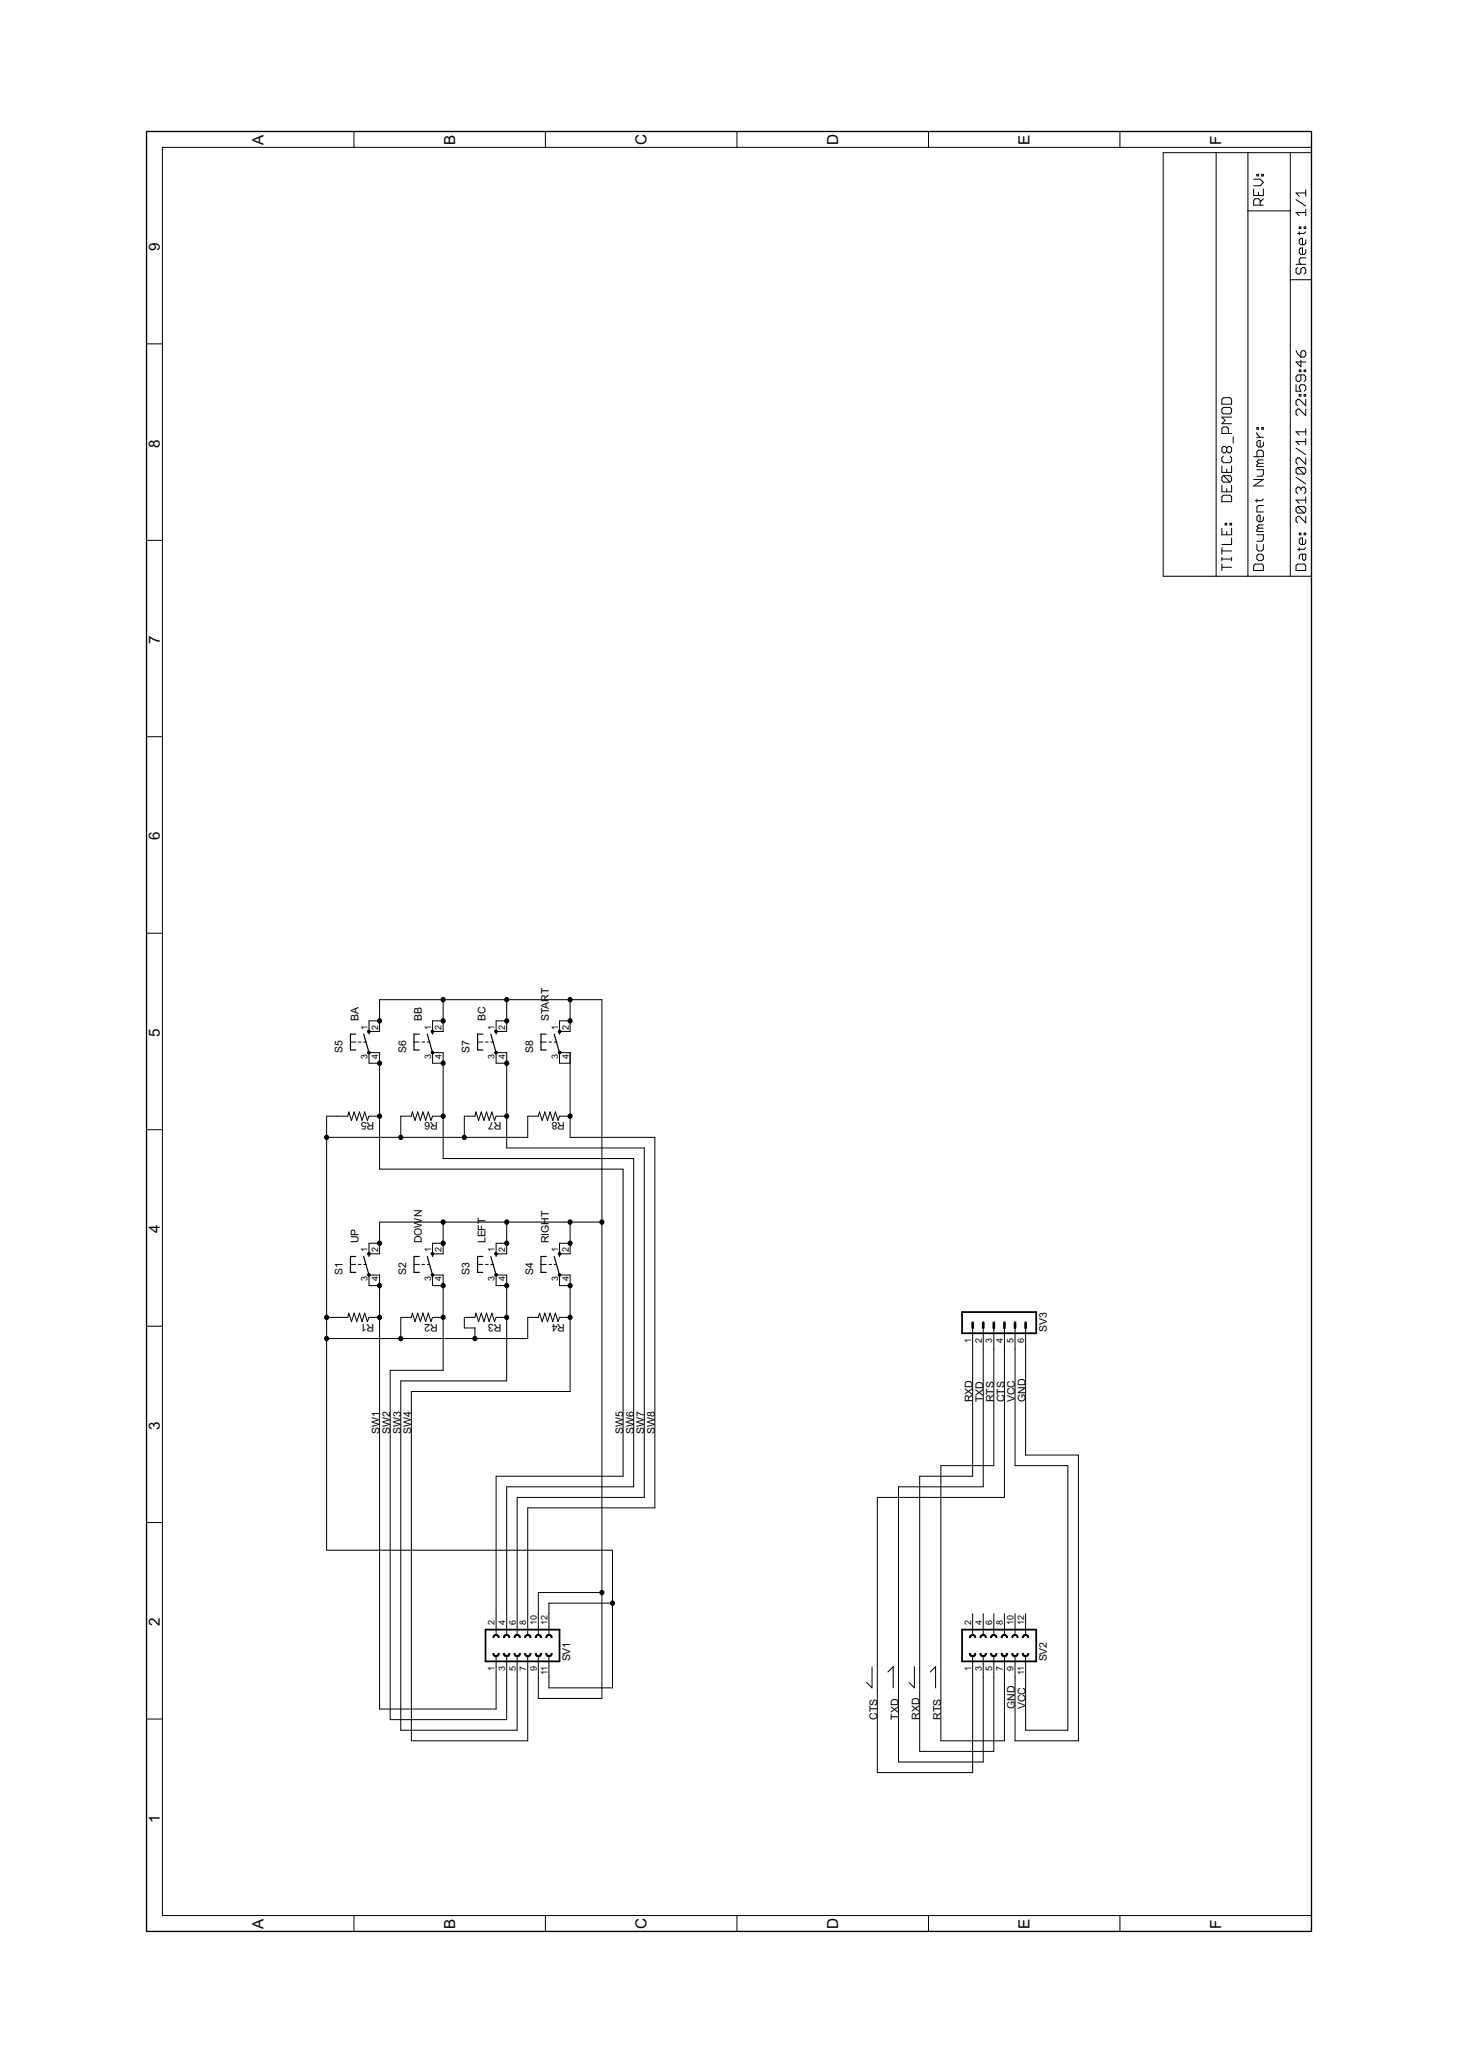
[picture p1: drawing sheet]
<svg xmlns="http://www.w3.org/2000/svg" width="210mm" height="297mm" viewBox="0 0 210 297" stroke-linecap="round" stroke-linejoin="round" font-family="sans-serif">
<g fill="#000" stroke="#000" stroke-width=".14">
<path d="M50.9 18.9v2.3zM78.5 18.9v2.3zM106 18.9v2.3zM133.6 18.9v2.3zM161.1 18.9v2.3zM23.4 21.2v254.5zM167.3 22v60.9zM167.3 22h7.7zM175 22h4.5zM179.5 22v8.4zM179.5 22h6.1zM179.5 30.4h6.1z"/>
<path d="M179.5 30.4v52.5zM180.4 28.8v.7zM180.6 28.6l-.2 .2zM180.4 27.2v.9zM180.4 28.1h1.4zM180.4 26.7h.9zM180.6 28.6h.5zM180.8 25.1v.2zM180.8 25.1h.3zM181.1 28.6l.2 .2zM181.1 27.7v.4zM181.1 25.1v.2z"/>
<path d="M180.8 25.3h.3zM181.3 28.8v.7zM181.3 29.1l.5-.5zM181.8 26.2l-.5 .5zM180.4 25.8h.9zM181.5 25.1v.2zM181.5 25.1h.3zM180.4 29.5h1.4zM181.8 27.2v.9zM181.3 25.8l.5 .4zM181.8 25.1v.2zM181.5 25.3h.3z"/>
<path d="M185.6 22v8.4zM185.6 22h3.1zM186.5 38.7v.5zM186.5 39.2l.2 .2zM186.5 38h1.4zM186.5 30.6h1.4zM186.5 27.8h1.4zM186.7 38.5l-.2 .2zM186.7 39.4h.2zM186.7 33.6h.9zM186.9 39.4l.3-.2zM186.9 37.3v.5z"/>
<path d="M186.9 37.3l.3-.2zM186.9 35.9v.5zM186.9 35.9l.3-.2zM186.9 34.5v.5zM186.9 34.5l.3-.2zM186.9 33.4v.4zM186.9 32.7v.2zM186.9 32.7h.3zM186.5 30.6l.4 .5zM186.5 27.8l.4 .5zM187.2 38.7v.5zM187.4 38.5l-.2 .2z"/>
<path d="M186.9 37.8l.3 .2zM187.2 37.1h.7zM186.9 36.4l.3 .2zM187.2 35.7h.2zM186.9 35l.3 .2zM187.2 34.3h.2zM187.2 32.7v.2zM186.9 32.9h.3zM187.4 38.5h.2zM187.4 35.7v.9zM187.4 34.3v.9zM187.6 38.5l.3 .2z"/>
<path d="M187.2 36.6h.4zM187.2 35.2h.4zM187.9 33.4l-.3 .2zM187.6 32.7v.2zM187.6 32.7h.3zM187.9 38.7v.5zM187.9 39.2l-.3 .2zM187.9 35.9v.5zM187.9 36.4l-.3 .2zM187.9 34.5v.5zM187.9 35l-.3 .2zM187.9 32.7v.2z"/>
<path d="M187.6 32.9h.3zM187.9 30.1v1zM186.5 28.7l1.4 1zM187.9 27.3v1zM23.4 21.2h165.3zM21.1 49.5h2.3zM175.8 58.9v.4zM175.8 59.3l.2 .3zM175.8 58.2h1.4zM175.8 57.5v.7zM176 59.6h1zM176 58.6l-.2 .3z"/>
<path d="M175.8 57.5l.2-.3zM177 59.6l.2-.3zM176 58.6h1zM176 57.2h1zM177.2 58.9v.4zM177 58.6l.2 .3zM177.2 57.5v.7zM177 57.2l.2 .3zM185.6 40.3h3.1zM185.6 30.4v9.9zM186.5 59.1v.5zM186.5 59.6l.2 .2z"/>
<path d="M186.5 57.7v.5zM186.5 58.2l.2 .2zM186.5 55.4v.9zM186.5 56.3h.7zM186.5 54.2v.5zM186.5 54.7l.2 .2zM186.5 52.1l.7 .7zM186.5 50.5l.2 .4zM186.7 58.9l-.2 .2zM186.7 57.5l-.2 .2zM186.7 54l-.2 .2zM186.7 54.9h.2z"/>
<path d="M186.7 50.9l.5 .5zM186.7 58.9h.2zM186.7 57.5h.2zM186.9 56.8v.2zM186.9 56.8h.3zM186.9 55.6v.2zM186.9 55.6l.3-.2zM186.9 54.9l.3-.2zM186.9 53.3v.2zM186.9 53.3h.3zM187.2 56.8v.2zM186.9 57h.3z"/>
<path d="M186.9 55.8l.3 .5zM187.2 55.4h.4zM187.2 54v.7zM187.2 53.3v.2zM186.9 53.5h.3zM187.2 51.9v.9zM187.2 51.4h.4zM187.2 50.7v.7zM187.4 50.5l-.2 .2zM187.6 56.8v.2zM187.6 56.8h.3zM187.6 55.4l.3 .2z"/>
<path d="M187.9 54.7l-.3 .2zM186.7 54h.9zM187.6 53.3v.2zM187.6 53.3h.3zM187.9 51.2l-.3 .2zM187.4 50.5h.2zM187.9 58.9v.9zM186.9 58.9l1 .9zM187.9 57.5v.9zM186.9 57.5l1 .9zM187.9 56.8v.2zM187.6 57h.3z"/>
<path d="M187.9 55.6v.5zM187.9 56.1l-.3 .2zM187.9 54.2v.5zM187.6 54l.3 .2zM187.9 53.3v.2zM187.6 53.5h.3zM186.5 52.1h1.4zM187.9 50.7v.5zM187.6 50.5l.3 .2zM188.7 22v18.3zM21.1 77.8h2.3zM175.8 78.8v1z"/>
<path d="M175.8 78.4h1.4zM175.8 76v1zM175.8 77h1.4zM175.8 72.2h1.4zM175.8 71.5v.7zM175.8 69.8v1zM175.8 70.8h1.4zM175.8 68.7v.5zM175.8 68.7l.2-.2zM175.8 67.1v.9zM175.8 68h1.4zM175.8 65.9v.5z"/>
<path d="M175.8 66.4l.2 .2zM175.8 64.5v.4zM175.8 64.5l.2-.3zM175.8 61.7v.7zM175.8 61.7l.2-.3zM176.3 60.5l-.5 .5zM175.8 60h1.4zM176 71.3l-.2 .2zM175.8 69.2l.2 .2zM176 68.5h1zM176 65.6l-.2 .3zM176 66.6h1z"/>
<path d="M175.8 64.9l.2 .3zM176 64.2h.3zM176 61.4h.5zM176.3 75.3v.2zM176.3 75.3h.2zM176.3 64.2l.2 .3zM176 65.2h.3zM175.8 60l.5 .5zM176.5 76.5v.5zM176.5 75.3v.2zM176.3 75.5h.2zM176.5 70.3v.5z"/>
<path d="M176.5 67.5v.5zM176.5 64.5l.2-.3zM176.5 64.9l-.2 .3zM176.5 64.5v.4zM176.5 61.4l.2 .3zM176.7 64.2h.3zM176.5 64.9l.2 .3zM176.7 61.7v.7zM177 75.3v.2zM177 75.3h.2zM176 71.3h1zM176 69.4h1z"/>
<path d="M177 68.5l.2 .2zM176 68.5l1 .9zM177 66.6l.2-.2zM177 64.2l.2 .3zM176.7 65.2h.3zM175.8 79.3h1.4zM177.2 77.4v1zM177.2 76v1zM177.2 75.3v.2zM177 75.5h.2zM177.2 71.5v.7zM177 71.3l.2 .2z"/>
<path d="M177.2 69.8v1zM177.2 68.7v.5zM177 69.4l.2-.2zM177.2 67.1v.9zM177.2 65.9v.5zM177 65.6l.2 .3zM177.2 64.5v.4zM177 65.2l.2-.3zM175.8 62.4h1.4zM175.8 61h1.4zM177.4 62.8v1zM180.4 69.9l1.4-.9z"/>
<path d="M180.4 65.7h1.4zM180.6 72.1h.9zM180.8 80v.5zM180.8 78.4v.7zM180.8 79.1l.3 .2zM180.8 77.9h.7zM180.8 76.3v.2zM181.1 76l-.3 .3zM180.8 75.8l.3-.3zM180.8 74.4v.4zM181.1 74.1l-.3 .3zM180.8 73v.7z"/>
<path d="M180.8 73l.3-.3zM180.8 71.8v.5zM180.8 68.5h.7zM180.8 66.9v.2zM180.8 66.9l.3-.2zM181.1 66.2l-.3 .2zM180.8 65v.7zM180.8 63.6v.5zM181.1 63.4l-.3 .2zM180.8 62.2v.3zM180.8 61.5v.3zM180.8 61.5h.3z"/>
<path d="M181.1 79.8l-.3 .2zM181.1 79.3h.4zM181.1 76h.7zM180.8 75.8l.3 .2zM181.1 75.5h.7zM180.8 74.8l.3 .3zM181.1 74.1h.2zM181.1 72.7h.7zM181.1 66.7h.7zM180.8 66.4l.3 .3zM181.1 66.2h.7zM181.1 64.8l-.3 .2z"/>
<path d="M180.8 64.1l.3 .2zM181.1 63.4h.2zM181.1 61.5v.3zM180.8 61.8h.3zM181.3 74.1v1zM181.3 63.4v.9zM180.8 62.5l.5 .4zM181.1 79.8h.4zM181.5 79.3l.3-.2zM181.5 77.9l.3-.2zM181.1 75.1h.4zM181.5 72.1l.3-.3z"/>
<path d="M181.5 68.5l.3-.2zM181.1 64.8h.4zM181.1 64.3h.4zM181.5 61.5v.3zM181.5 61.5h.3zM181.5 79.8l.3 .2zM181.8 78.4v.7zM181.8 77v.7zM180.8 77h1zM180.8 76.5h1zM181.8 74.4v.4zM181.8 74.8l-.3 .3z"/>
<path d="M180.8 73.7h1zM180.4 69.9h1.4zM180.4 69h1.4zM181.8 67.6v.7zM180.8 67.6h1zM180.8 67.1h1zM181.8 65v.7zM181.5 64.8l.3 .2zM181.8 63.6v.5zM181.8 64.1l-.3 .2zM180.8 62.9h1zM181.8 61.5v.3z"/>
<path d="M181.5 61.8h.3zM186.5 74.5v.5zM186.5 75l.2 .2zM186.5 73.1v.5zM186.5 73.1l.2-.2zM186.5 72h1.4zM186.5 70.3v.5zM186.5 70.3l.2-.2zM186.5 67.5v.5zM186.5 67.5l.2-.2zM186.5 66.1v.5zM186.5 66.6l.2 .2z"/>
<path d="M186.5 63.5h1.4zM186.5 62.1h1.4zM186.7 79.1h.9zM186.7 74.3l-.2 .2zM186.5 73.6l.2 .2zM186.7 72.9h.9zM186.5 70.8l.2 .2zM186.7 70.1h.2zM186.5 68l.2 .2zM186.7 67.3h.9zM186.5 66.1l.2-.2zM186.9 80l.3-.2z"/>
<path d="M186.9 78.8v.5zM186.9 77.7v.4zM186.9 77.7l.3-.3zM186.9 76.7v.3zM186.9 76.7h.3zM186.7 74.3h.2zM186.5 72l.4 .4zM186.9 70.1l.3 .2zM186.7 65.9h.2zM186.5 63.5l.4 .5zM186.5 62.1l.4 .5zM187.2 79.8h.7z"/>
<path d="M186.9 78.1l.3 .3zM187.2 77.4h.2zM187.2 76.7v.3zM186.9 77h.3zM187.2 70.3v.3zM187.2 70.3l.2-.2zM187.4 77.4v1zM187.4 70.1h.2zM187.6 79.1l.3-.3zM187.2 78.4h.4zM187.6 76.7v.3zM187.6 76.7h.3z"/>
<path d="M186.7 73.8h.9zM187.6 72.9l.3 .2zM186.7 72.9l.9 .9zM187.6 70.1l.3 .2zM186.7 68.2h.9zM187.6 67.3l.3 .2zM186.7 67.3l.9 .9zM187.9 79.8v.7zM187.9 77.7v.4zM187.9 78.1l-.3 .3zM187.9 76.7v.3zM187.6 77h.3z"/>
<path d="M187.9 74.3v.9zM186.9 74.3l1 .9zM187.9 73.1v.5zM187.9 73.6l-.3 .2zM187.9 71.5v.9zM187.9 70.3v.5zM187.9 70.8l-.3 .2zM186.5 68.7l1.4 .9zM187.9 67.5v.5zM187.9 68l-.3 .2zM187.9 65.9v.9zM186.9 65.9l1 .9z"/>
<path d="M186.5 64.5l1.4 .9zM187.9 63.1v.9zM187.9 61.7v.9zM175 22v60.9zM167.3 82.9h7.7zM175.8 81.2v.9zM175.8 80.2v.5zM175.8 81.6h1.4zM177.2 80.2v.5zM175.8 80.5h1.4zM175 82.9h4.5zM180.4 82.1h1.4z"/>
<path d="M180.4 81.4v.7zM180.6 81.2l-.2 .2zM180.8 80.5l.3 .2zM181.1 80.7h.4zM180.6 81.2h.9zM181.5 80.7l.3-.2zM181.8 81.4v.7zM181.5 81.2l.3 .2zM181.8 80v.5zM185.6 40.3v42.6zM179.5 82.9h6.1zM186.5 82.1h1.4z"/>
<path d="M186.5 81.4v.7zM186.7 81.2l-.2 .2zM186.9 80v.5zM187.4 79.8v.7zM186.7 81.2h.9zM187.4 80.5l.2 .2zM187.9 81.4v.7zM187.6 81.2l.3 .2zM187.9 80.5l-.3 .2zM188.7 40.3v42.6zM185.6 82.9h3.1zM21.1 106h2.3z"/>
<path d="M21.1 134.3h2.3zM50.4 150h.8zM51.6 150h.3zM52.3 150h.4zM53.1 151.5v1.5zM53.1 146.9v1.5zM53.1 153h1.5zM53.1 146.9h1.5zM54.6 146.9v1.5zM54.6 151.5v1.5zM53.1 148.4h1.5zM53.1 151.5h1.5z"/>
<path d="M54.6 153v7.6zM54.6 143.9v3zM59.6 150h.7zM60.7 150h.4zM61.5 150h.3zM62.2 151.5v1.5zM62.2 146.9v1.5zM62.2 153h1.6zM62.2 146.9h1.6zM63.8 146.9v1.5zM63.8 151.5v1.5zM62.2 148.4h1.6z"/>
<path d="M62.2 151.5h1.6zM63.8 153v7.6zM54.6 143.9h9.2zM63.8 143.9v3zM68.7 150h.8zM69.8 150h.4zM70.6 150h.4zM71.4 151.5v1.5zM71.4 146.9v1.5zM71.4 153h1.5zM71.4 146.9h1.5zM72.9 146.9v1.5z"/>
<path d="M72.9 151.5v1.5zM71.4 148.4h1.5zM71.4 151.5h1.5zM72.9 153v7.6zM63.8 143.9h9.1zM72.9 143.9v3zM77.8 150h.8zM79 150h.4zM79.7 150h.4zM80.5 151.5v1.5zM80.5 146.9v1.5zM80.5 153h1.5z"/>
<path d="M80.5 146.9h1.5zM82 146.9v1.5zM82 151.5v1.5zM80.5 148.4h1.5zM80.5 151.5h1.5zM82 151.5v9.1zM72.9 143.9h9.1zM82 143.9v3zM82 143.9h4.6zM21.1 162.6h2.3zM47 160.6v3.1zM47 160.6h1.5z"/>
<path d="M47 163.7h10.7zM48.5 160.6h1.5zM50.2 160l-.2 .6zM50.2 160l.4 1.2zM50.9 160l-.3 1.2zM50.9 160l.4 1.2zM51.7 160l-.4 1.2zM51.7 160l.4 1.2zM52.5 160l-.4 1.2zM52.5 160l.4 1.2zM53.1 178.9v1.5zM53.1 160.6l-.2 .6z"/>
<path d="M53.1 178.9h1.5zM54.6 178.9v1.5zM53.1 160.6h1.5zM54.6 160.6v7.7zM54.6 168.3h35zM54.6 175.9v3zM54.6 175.9h9.2zM57.7 160.6h1.5zM57.7 160.6v3.1zM57.7 163.7h9.1zM59.3 160l-.1 .6zM59.3 160l.4 1.2z"/>
<path d="M60.1 160l-.4 1.2zM60.1 160l.4 1.2zM60.9 160l-.4 1.2zM60.9 160l.3 1.2zM61.6 160l-.4 1.2zM61.6 160l.4 1.2zM62.2 178.9v1.5zM62.2 160.6l-.2 .6zM62.2 178.9h1.6zM63.8 178.9v1.5zM62.2 160.6h1.6zM63.8 160.6v6.1z"/>
<path d="M63.8 166.7h27.4zM63.8 175.9h9.1zM63.8 175.9v3zM66.8 160.6h1.5zM66.8 160.6v3.1zM66.8 163.7h9.1zM68.5 160l-.2 .6zM68.5 160l.4 1.2zM69.2 160l-.3 1.2zM69.2 160l.4 1.2zM70 160l-.4 1.2zM70 160l.4 1.2z"/>
<path d="M70.8 160l-.4 1.2zM70.8 160l.3 1.2zM71.4 178.9v1.5zM71.4 160.6l-.3 .6zM71.4 178.9h1.5zM72.9 178.9v1.5zM71.4 160.6h1.5zM72.9 160.6v4.6zM72.9 165.2h19.8zM72.9 175.9h9.1zM72.9 175.9v3zM75.9 160.6h1.5z"/>
<path d="M75.9 160.6v3.1zM77.6 160l-.2 .6zM77.6 160l.4 1.2zM78.4 160l-.4 1.2zM78.4 160l.4 1.2zM79.1 160l-.3 1.2zM79.1 160l.4 1.2zM79.9 160l-.4 1.2zM79.9 160l.4 1.2zM80.5 178.9v1.5zM80.5 160.6l-.2 .6zM80.5 178.9h1.5z"/>
<path d="M82 178.9v1.5zM80.5 160.6h1.5zM82 160.6v3.1zM82 163.7h12.2zM82 175.9h4.6zM82 175.9v3zM86.6 143.9v32zM89.6 168.3v44.1zM91.2 166.7v47.3zM92.7 165.2v50.3zM94.2 163.7v53.3zM21.1 190.9h2.3z"/>
<path d="M47 189.6v3zM47 189.6h1.5zM47 163.7v25.9zM47 192.6h10.7zM48.5 189.6h1.5zM50.2 189l-.2 .6zM50.4 182h.8zM50.2 189l.4 1.2zM50.9 189l-.3 1.2zM50.9 189l.4 1.2zM51.6 182h.3zM51.7 189l-.4 1.2z"/>
<path d="M51.7 189l.4 1.2zM52.3 182h.4zM52.5 189l-.4 1.2zM52.5 189l.4 1.2zM53.1 183.5v1.5zM53.1 189.6l-.2 .6zM54.6 183.5v1.5zM53.1 180.4h1.5zM53.1 183.5h1.5zM53.1 189.6h1.5zM53.1 185h1.5zM54.6 185v4.6z"/>
<path d="M54.6 189.6v56.4zM56.1 197.2v50.3zM57.7 189.6h1.5zM57.7 198.7v50.3zM57.7 189.6v3zM57.7 192.6h10.6zM59.3 189l-.1 .6zM59.6 182h.7zM59.3 189l.4 1.2zM60.1 189l-.4 1.2zM60.1 189l.4 1.2zM60.7 182h.4z"/>
<path d="M60.9 189l-.4 1.2zM60.9 189l.3 1.2zM61.5 182h.3zM61.6 189l-.4 1.2zM61.6 189l.4 1.2zM62.2 183.5v1.5zM62.2 189.6l-.2 .6zM62.2 185h1.6zM63.8 183.5v1.5zM62.2 180.4h1.6zM62.2 183.5h1.6zM62.2 189.6h1.6z"/>
<path d="M63.8 185v4.6zM63.8 189.6v7.6zM56.1 197.2h7.7zM66.8 189.6h1.5zM66.8 189.6v1.5zM68.3 191.1v1.5zM66.8 191.1h1.5zM68.3 192.6h7.6zM68.5 189l-.2 .6zM68.7 182h.8zM68.5 189l.4 1.2zM69.2 189l-.3 1.2z"/>
<path d="M69.2 189l.4 1.2zM69.8 182h.4zM70 189l-.4 1.2zM70 189l.4 1.2zM70.6 182h.4zM70.8 189l-.4 1.2zM70.8 189l.3 1.2zM71.4 183.5v1.5zM71.4 189.6l-.3 .6zM71.4 185h1.5zM72.9 183.5v1.5zM71.4 180.4h1.5z"/>
<path d="M71.4 183.5h1.5zM71.4 189.6h1.5zM72.9 185v4.6zM72.9 189.6v9.1zM57.7 198.7h15.2zM75.9 189.6h1.5zM75.9 189.6v3zM77.6 189l-.2 .6zM77.8 182h.8zM77.6 189l.4 1.2zM78.4 189l-.4 1.2zM78.4 189l.4 1.2z"/>
<path d="M79 182h.4zM79.1 189l-.3 1.2zM79.1 189l.4 1.2zM79.7 182h.4zM79.9 189l-.4 1.2zM79.9 189l.4 1.2zM80.5 183.5v1.5zM80.5 189.6l-.2 .6zM80.5 185h1.5zM82 183.5v1.5zM80.5 180.4h1.5zM80.5 183.5h1.5z"/>
<path d="M80.5 189.6h1.5zM82 185v4.6zM82 189.6v10.7zM139.9 191.1v3.1zM141.5 191.1v3.1zM143 191.1v3.1zM144.5 191.1v3.1zM146 191.1v3.1zM147.6 191.1v3.1zM21.1 219.1h2.3zM59.2 200.3v50.2zM71.4 212.4v19.8z"/>
<path d="M72.9 214v18.2zM74.4 215.5v16.7zM75.9 217v15.2zM59.2 200.3h22.8zM71.4 212.4h18.2zM72.9 214h18.3zM74.4 215.5h18.3zM75.9 217h18.3zM126.2 215.5h18.3zM129.3 214h12.2zM132.3 212.4h7.6zM135.4 210.9h7.6z"/>
<path d="M139.9 194.2v18.2zM141.5 194.2v19.8zM143 194.2v16.7zM144.5 194.2v21.3zM146 194.2v16.7zM147.6 194.2v15.2zM146 210.9h7.6zM147.6 209.4h7.6zM47 192.6v30.5zM71.4 232.2v3.1zM72.9 232.2v3.1zM74.4 232.2v3.1z"/>
<path d="M75.9 232.2v3.1zM77.4 232.2v3.1zM77.4 229.2v3zM79 232.2v3.1zM79 230.7v1.5zM77.4 229.2h9.2zM86.6 175.9v53.3zM79 230.7h9.1zM88.1 223.1v7.6zM47 223.1h41.1zM125.5 239.9v3zM128.5 239.9l-.8 .7z"/>
<path d="M131.6 239.9v3zM134.6 239.9l-.8 .7zM139.9 232.2v3.1zM141.5 232.2v3.1zM143 232.2v3.1zM144.5 232.2v3.1zM146 232.2v3.1zM147.6 232.2v3.1zM21.1 247.4h2.3zM56.1 247.5h16.8zM57.7 249h16.7zM59.2 250.5h16.7z"/>
<path d="M71.4 238.3v3.1zM71.4 241.4v4.6zM54.6 246h16.8zM72.9 238.3v3.1zM72.9 241.4v6.1zM74.4 238.3v3.1zM74.4 241.4v7.6zM75.9 238.3v3.1zM75.9 241.4v9.1zM77.4 238.3v3.1zM77.4 241.4v3zM77.4 244.4h9.2z"/>
<path d="M79 238.3v3.1zM79 241.4v1.5zM79 242.9h9.1zM86.6 229.2v15.2zM88.1 230.7v12.2zM124.7 242.1l.8 .8zM126.2 215.5v39.6zM128.5 239.9v3zM129.3 214v39.6zM130.8 242.1l.8 .8zM132.3 212.4v39.7zM134.6 239.9v3z"/>
<path d="M135.4 210.9v39.6zM139.9 238.3v3.1zM126.2 255.1h13.7zM139.9 241.4v13.7zM141.5 238.3v3.1zM129.3 253.6h12.2zM141.5 241.4v12.2zM143 238.3v3.1zM132.3 252.1h10.7zM143 241.4v10.7zM144.5 238.3v3.1zM135.4 250.5h9.1z"/>
<path d="M144.5 241.4v9.1zM146 238.3v3.1zM146 241.4v9.1zM146 250.5h9.2zM147.6 238.3v3.1zM147.6 241.4v7.6zM147.6 249h6zM153.6 210.9v38.1zM155.2 209.4v41.1zM23.4 275.7h165.3zM50.9 275.7v2.3zM78.5 275.7v2.3z"/>
<path d="M106 275.7v2.3zM133.6 275.7v2.3zM161.1 275.7v2.3z"/>
<path d="M52.9 151.3h.3v.3h-.3z" fill-rule="evenodd"/>
<path d="M52.9 148.3h.3v.3h-.3z" fill-rule="evenodd"/>
<path d="M62.1 151.3h.3v.3h-.3z" fill-rule="evenodd"/>
<path d="M62.1 148.3h.3v.3h-.3z" fill-rule="evenodd"/>
<path d="M71.2 151.3h.3v.3h-.3z" fill-rule="evenodd"/>
<path d="M71.2 148.3h.3v.3h-.3z" fill-rule="evenodd"/>
<path d="M80.4 151.3h.2v.3h-.2z" fill-rule="evenodd"/>
<path d="M80.4 148.3h.2v.3h-.2z" fill-rule="evenodd"/>
<path d="M52.9 183.3h.3v.3h-.3z" fill-rule="evenodd"/>
<path d="M52.9 180.3h.3v.3h-.3z" fill-rule="evenodd"/>
<path d="M62.1 183.3h.3v.3h-.3z" fill-rule="evenodd"/>
<path d="M62.1 180.3h.3v.3h-.3z" fill-rule="evenodd"/>
<path d="M71.2 183.3h.3v.3h-.3z" fill-rule="evenodd"/>
<path d="M71.2 180.3h.3v.3h-.3z" fill-rule="evenodd"/>
<path d="M80.4 183.3h.2v.3h-.2z" fill-rule="evenodd"/>
<path d="M80.4 180.3h.2v.3h-.2z" fill-rule="evenodd"/>
<path d="M70.9 238h.2a.31 .31 0 0 0 .3 .3 .31 .31 0 0 0 .3-.3h.1a.46 .46 0 0 1-.4 .4 .46 .46 0 0 1-.5-.4z" fill-rule="evenodd"/>
<path d="M71 235.4a.46 .46 0 0 1 .5-.2 .46 .46 0 0 1 .3 .5h-.1l-.1-.2a.3 .3 0 0 0-.3-.1 .3 .3 0 0 0-.2 .3h-.2z" fill-rule="evenodd"/>
<path d="M72.4 238h.2a.31 .31 0 0 0 .3 .3 .31 .31 0 0 0 .3-.3h.1a.46 .46 0 0 1-.4 .4 .46 .46 0 0 1-.5-.4z" fill-rule="evenodd"/>
<path d="M72.5 235.4a.46 .46 0 0 1 .5-.2 .46 .46 0 0 1 .3 .5h-.1v-.2a.3 .3 0 0 0-.4-.1 .3 .3 0 0 0-.2 .3h-.2z" fill-rule="evenodd"/>
<path d="M74 238h.1a.31 .31 0 0 0 .3 .3 .31 .31 0 0 0 .3-.3h.2a.46 .46 0 0 1-.5 .4 .46 .46 0 0 1-.4-.4z" fill-rule="evenodd"/>
<path d="M74 235.4a.46 .46 0 0 1 .5-.2 .46 .46 0 0 1 .4 .5h-.2v-.2a.3 .3 0 0 0-.4-.1 .3 .3 0 0 0-.2 .3h-.1z" fill-rule="evenodd"/>
<path d="M75.5 238h.1a.31 .31 0 0 0 .3 .3 .31 .31 0 0 0 .3-.3h.2a.46 .46 0 0 1-.5 .4 .46 .46 0 0 1-.4-.4z" fill-rule="evenodd"/>
<path d="M75.5 235.4a.46 .46 0 0 1 .6-.2 .46 .46 0 0 1 .3 .5h-.2v-.2a.3 .3 0 0 0-.3-.1 .3 .3 0 0 0-.3 .3h-.1z" fill-rule="evenodd"/>
<path d="M77 238h.2a.31 .31 0 0 0 .3 .3 .31 .31 0 0 0 .3-.3h.1a.46 .46 0 0 1-.4 .4 .46 .46 0 0 1-.5-.4z" fill-rule="evenodd"/>
<path d="M77.1 235.4a.46 .46 0 0 1 .5-.2 .46 .46 0 0 1 .3 .5h-.1l-.1-.2a.3 .3 0 0 0-.3-.1 .3 .3 0 0 0-.2 .3h-.2z" fill-rule="evenodd"/>
<path d="M78.5 238h.2a.31 .31 0 0 0 .3 .3 .31 .31 0 0 0 .3-.3h.1a.46 .46 0 0 1-.4 .4 .46 .46 0 0 1-.5-.4z" fill-rule="evenodd"/>
<path d="M78.6 235.4a.46 .46 0 0 1 .5-.2 .46 .46 0 0 1 .3 .5h-.1l-.1-.2a.3 .3 0 0 0-.3-.1 .3 .3 0 0 0-.2 .3h-.2z" fill-rule="evenodd"/>
<path d="M139.5 238h.1a.31 .31 0 0 0 .3 .3 .31 .31 0 0 0 .3-.3h.2a.46 .46 0 0 1-.5 .4 .46 .46 0 0 1-.4-.4z" fill-rule="evenodd"/>
<path d="M139.5 235.4a.46 .46 0 0 1 .5-.2 .46 .46 0 0 1 .4 .5h-.2a.31 .31 0 0 0-.3-.3 .31 .31 0 0 0-.3 .3h-.1z" fill-rule="evenodd"/>
<path d="M141 238h.1a.31 .31 0 0 0 .3 .3 .31 .31 0 0 0 .4-.3h.1a.46 .46 0 0 1-.5 .4 .46 .46 0 0 1-.4-.4z" fill-rule="evenodd"/>
<path d="M141.1 235.4a.46 .46 0 0 1 .5-.2 .46 .46 0 0 1 .3 .5h-.1a.31 .31 0 0 0-.4-.3 .31 .31 0 0 0-.3 .3h-.1z" fill-rule="evenodd"/>
<path d="M142.5 238h.2a.31 .31 0 0 0 .3 .3 .31 .31 0 0 0 .3-.3h.1a.46 .46 0 0 1-.4 .4 .46 .46 0 0 1-.5-.4z" fill-rule="evenodd"/>
<path d="M142.6 235.4a.46 .46 0 0 1 .5-.2 .46 .46 0 0 1 .3 .5h-.1a.31 .31 0 0 0-.3-.3 .31 .31 0 0 0-.3 .3h-.2z" fill-rule="evenodd"/>
<path d="M144 238h.2a.31 .31 0 0 0 .3 .3 .31 .31 0 0 0 .3-.3h.1a.46 .46 0 0 1-.4 .4 .46 .46 0 0 1-.5-.4z" fill-rule="evenodd"/>
<path d="M144.2 235.3a.46 .46 0 0 1 .5 0 .46 .46 0 0 1 .2 .4h-.1a.31 .31 0 0 0-.3-.3 .31 .31 0 0 0-.3 .3h-.2v-.1z" fill-rule="evenodd"/>
<path d="M145.6 238h.1a.31 .31 0 0 0 .3 .3 .31 .31 0 0 0 .3-.3h.2a.46 .46 0 0 1-.5 .4 .46 .46 0 0 1-.4-.4z" fill-rule="evenodd"/>
<path d="M145.6 235.4a.46 .46 0 0 1 .5-.2 .46 .46 0 0 1 .4 .5h-.2a.31 .31 0 0 0-.3-.3 .31 .31 0 0 0-.3 .3h-.1z" fill-rule="evenodd"/>
<path d="M147.1 238h.1a.31 .31 0 0 0 .3 .3 .31 .31 0 0 0 .3-.3h.2a.46 .46 0 0 1-.5 .4 .46 .46 0 0 1-.4-.4z" fill-rule="evenodd"/>
<path d="M147.2 235.4a.46 .46 0 0 1 .5-.2 .46 .46 0 0 1 .3 .5h-.2a.31 .31 0 0 0-.3-.3 .31 .31 0 0 0-.3 .3h-.1z" fill-rule="evenodd"/>
<circle cx="54.6" cy="153" r=".31"/>
<circle cx="54.6" cy="146.9" r=".31"/>
<circle cx="63.7" cy="146.9" r=".31"/>
<circle cx="63.7" cy="143.9" r=".31"/>
<circle cx="63.7" cy="153" r=".31"/>
<circle cx="72.9" cy="143.9" r=".31"/>
<circle cx="72.9" cy="146.9" r=".31"/>
<circle cx="72.9" cy="153" r=".31"/>
<circle cx="82" cy="146.9" r=".31"/>
<circle cx="82" cy="143.9" r=".31"/>
<circle cx="47" cy="163.7" r=".31"/>
<circle cx="54.6" cy="178.9" r=".31"/>
<circle cx="54.6" cy="160.6" r=".31"/>
<circle cx="57.6" cy="163.7" r=".31"/>
<circle cx="63.7" cy="178.9" r=".31"/>
<circle cx="63.7" cy="175.9" r=".31"/>
<circle cx="63.7" cy="160.6" r=".31"/>
<circle cx="66.8" cy="163.7" r=".31"/>
<circle cx="72.9" cy="178.9" r=".31"/>
<circle cx="72.9" cy="175.9" r=".31"/>
<circle cx="72.9" cy="160.6" r=".31"/>
<circle cx="82" cy="178.9" r=".31"/>
<circle cx="82" cy="175.9" r=".31"/>
<circle cx="82" cy="160.6" r=".31"/>
<circle cx="86.6" cy="175.9" r=".31"/>
<circle cx="47" cy="192.6" r=".31"/>
<circle cx="47" cy="189.6" r=".31"/>
<circle cx="54.6" cy="185" r=".31"/>
<circle cx="54.6" cy="189.6" r=".31"/>
<circle cx="57.6" cy="192.6" r=".31"/>
<circle cx="63.7" cy="189.6" r=".31"/>
<circle cx="63.7" cy="185" r=".31"/>
<circle cx="68.3" cy="192.6" r=".31"/>
<circle cx="72.9" cy="185" r=".31"/>
<circle cx="72.9" cy="189.6" r=".31"/>
<circle cx="82" cy="185" r=".31"/>
<circle cx="82" cy="189.6" r=".31"/>
<circle cx="86.6" cy="229.2" r=".31"/>
<circle cx="88.1" cy="230.7" r=".31"/>
</g>
<path d="M21.1 18.9v259.1zM21.1 18.9h167.6zM21.1 278h167.6zM188.7 18.9v259.1z" fill="#000" stroke="#000" stroke-width=".19"/>
<path d="M138.4 188.8v3.1zM138.4 191.9h10.7zM138.4 188.8h10.7zM149.1 188.8v3.1zM69.8 234.5v4.6zM69.8 234.5h10.7zM69.8 239.1h10.7zM80.5 234.5v4.6zM138.4 234.5v4.6zM138.4 234.5h10.7zM138.4 239.1h10.7zM149.1 234.5v4.6z" fill="#000" stroke="#000" stroke-width=".25"/>
<g fill="#000" stroke="#000" stroke-width=".17">
<path d="M50.4 148.8h.8zM50.4 151.1h.8zM50.4 148.8v1.2zM50.4 150v1.1zM53.1 148.4v.4zM52.3 148.8l.8 2.7zM59.6 148.8h.7zM59.6 151.1h.7zM59.6 148.8v1.2zM59.6 150v1.1zM62.2 148.4v.4zM61.5 148.8l.7 2.7z"/>
<path d="M68.7 148.8h.8zM68.7 151.1h.8zM68.7 148.8v1.2zM68.7 150v1.1zM71.4 148.4v.4zM70.6 148.8l.8 2.7zM77.8 148.8h.8zM77.8 151.1h.8zM77.8 148.8v1.2zM77.8 150v1.1zM80.5 148.4v.4zM79.7 148.8l.8 2.7z"/>
<path d="M50.4 180.8h.8zM50.4 183.1h.8zM50.4 180.8v1.2zM50.4 182v1.1zM53.1 180.4v.4zM52.3 180.8l.8 2.7zM59.6 180.8h.7zM59.6 183.1h.7zM59.6 180.8v1.2zM59.6 182v1.1zM62.2 180.4v.4zM61.5 180.8l.7 2.7z"/>
<path d="M68.7 180.8h.8zM68.7 183.1h.8zM68.7 180.8v1.2zM68.7 182v1.1zM71.4 180.4v.4zM70.6 180.8l.8 2.7zM77.8 180.8h.8zM77.8 183.1h.8zM77.8 180.8v1.2zM77.8 182v1.1zM80.5 180.4v.4zM79.7 180.8l.8 2.7z"/>
</g>
<path d="M139.9 190.4v.7zM141.5 190.4v.7zM143 190.4v.7zM144.5 190.4v.7zM146 190.4v.7zM147.6 190.4v.7z" fill="#000" stroke="#000" stroke-width=".38"/>
<g font-size="2.5">
<text x="37.9" y="20.9" transform="rotate(-90 37.9 20.9)">A</text>
<text x="65.5" y="20.9" transform="rotate(-90 65.5 20.9)">B</text>
<text x="93" y="20.9" transform="rotate(-90 93 20.9)">C</text>
<text x="120.6" y="20.9" transform="rotate(-90 120.6 20.9)">D</text>
<text x="148.1" y="20.9" transform="rotate(-90 148.1 20.9)">E</text>
<text x="175.7" y="20.9" transform="rotate(-90 175.7 20.9)">F</text>
<text x="23" y="36.1" transform="rotate(-90 23 36.1)">9</text>
<text x="23" y="64.4" transform="rotate(-90 23 64.4)">8</text>
<text x="23" y="92.7" transform="rotate(-90 23 92.7)">7</text>
<text x="23" y="121" transform="rotate(-90 23 121)">6</text>
<text x="23" y="149.2" transform="rotate(-90 23 149.2)">5</text>
<text x="23" y="177.5" transform="rotate(-90 23 177.5)">4</text>
<text x="23" y="205.8" transform="rotate(-90 23 205.8)">3</text>
<text x="23" y="234" transform="rotate(-90 23 234)">2</text>
<text x="23" y="262.3" transform="rotate(-90 23 262.3)">1</text>
<text x="37.9" y="277.6" transform="rotate(-90 37.9 277.6)">A</text>
<text x="65.5" y="277.6" transform="rotate(-90 65.5 277.6)">B</text>
<text x="93" y="277.6" transform="rotate(-90 93 277.6)">C</text>
<text x="120.6" y="277.6" transform="rotate(-90 120.6 277.6)">D</text>
<text x="148.1" y="277.6" transform="rotate(-90 148.1 277.6)">E</text>
<text x="175.7" y="277.6" transform="rotate(-90 175.7 277.6)">F</text>
</g>
<g font-size="1.7">
<text x="51.6" y="146.9" transform="rotate(-90 51.6 146.9)">BA</text>
<text x="60.7" y="146.9" transform="rotate(-90 60.7 146.9)">BB</text>
<text x="69.8" y="146.9" transform="rotate(-90 69.8 146.9)">BC</text>
<text x="79" y="146.9" transform="rotate(-90 79 146.9)">START</text>
<text x="49.3" y="151.5" transform="rotate(-90 49.3 151.5)">S5</text>
<text x="58.4" y="151.5" transform="rotate(-90 58.4 151.5)">S6</text>
<text x="67.6" y="151.5" transform="rotate(-90 67.6 151.5)">S7</text>
<text x="76.7" y="151.5" transform="rotate(-90 76.7 151.5)">S8</text>
<text x="53.8" y="161.5" transform="rotate(-180 53.8 161.5)">R5</text>
<text x="63" y="161.5" transform="rotate(-180 63 161.5)">R6</text>
<text x="72.1" y="161.5" transform="rotate(-180 72.1 161.5)">R7</text>
<text x="81.3" y="161.5" transform="rotate(-180 81.3 161.5)">R8</text>
<text x="51.6" y="178.9" transform="rotate(-90 51.6 178.9)">UP</text>
<text x="60.7" y="178.9" transform="rotate(-90 60.7 178.9)">DOWN</text>
<text x="69.8" y="178.9" transform="rotate(-90 69.8 178.9)">LEFT</text>
<text x="79" y="178.9" transform="rotate(-90 79 178.9)">RIGHT</text>
<text x="49.3" y="183.5" transform="rotate(-90 49.3 183.5)">S1</text>
<text x="58.4" y="183.5" transform="rotate(-90 58.4 183.5)">S2</text>
<text x="67.6" y="183.5" transform="rotate(-90 67.6 183.5)">S3</text>
<text x="76.7" y="183.5" transform="rotate(-90 76.7 183.5)">S4</text>
<text x="53.8" y="190.5" transform="rotate(-180 53.8 190.5)">R1</text>
<text x="63" y="190.5" transform="rotate(-180 63 190.5)">R2</text>
<text x="72.1" y="190.5" transform="rotate(-180 72.1 190.5)">R3</text>
<text x="81.3" y="190.5" transform="rotate(-180 81.3 190.5)">R4</text>
<text x="150.6" y="191.6" transform="rotate(-90 150.6 191.6)">SV3</text>
<text x="139.9" y="201.8" transform="rotate(-90 139.9 201.8)">RXD</text>
<text x="141.4" y="201.8" transform="rotate(-90 141.4 201.8)">TXD</text>
<text x="143" y="201.8" transform="rotate(-90 143 201.8)">RTS</text>
<text x="144.5" y="201.8" transform="rotate(-90 144.5 201.8)">CTS</text>
<text x="146" y="201.8" transform="rotate(-90 146 201.8)">VCC</text>
<text x="147.5" y="201.8" transform="rotate(-90 147.5 201.8)">GND</text>
<text x="54.6" y="206.3" transform="rotate(-90 54.6 206.3)">SW1</text>
<text x="56.1" y="206.3" transform="rotate(-90 56.1 206.3)">SW2</text>
<text x="57.7" y="206.3" transform="rotate(-90 57.7 206.3)">SW3</text>
<text x="59.2" y="206.3" transform="rotate(-90 59.2 206.3)">SW4</text>
<text x="89.6" y="206.3" transform="rotate(-90 89.6 206.3)">SW5</text>
<text x="91.2" y="206.3" transform="rotate(-90 91.2 206.3)">SW6</text>
<text x="92.7" y="206.3" transform="rotate(-90 92.7 206.3)">SW7</text>
<text x="94.2" y="206.3" transform="rotate(-90 94.2 206.3)">SW8</text>
<text x="82" y="239.1" transform="rotate(-90 82 239.1)">SV1</text>
<text x="150.6" y="239.1" transform="rotate(-90 150.6 239.1)">SV2</text>
<text x="146" y="246" transform="rotate(-90 146 246)">GND</text>
<text x="147.5" y="246" transform="rotate(-90 147.5 246)">VCC</text>
<text x="126.2" y="247.5" transform="rotate(-90 126.2 247.5)">CTS</text>
<text x="129.3" y="247.5" transform="rotate(-90 129.3 247.5)">TXD</text>
<text x="132.3" y="247.5" transform="rotate(-90 132.3 247.5)">RXD</text>
<text x="135.4" y="247.5" transform="rotate(-90 135.4 247.5)">RTS</text>
</g>
<g font-size="1.4">
<text x="52.9" y="148.2" transform="rotate(-90 52.9 148.2)">1</text>
<text x="54.4" y="148.2" transform="rotate(-90 54.4 148.2)">2</text>
<text x="62" y="148.2" transform="rotate(-90 62 148.2)">1</text>
<text x="63.5" y="148.2" transform="rotate(-90 63.5 148.2)">2</text>
<text x="71.2" y="148.2" transform="rotate(-90 71.2 148.2)">1</text>
<text x="72.7" y="148.2" transform="rotate(-90 72.7 148.2)">2</text>
<text x="80.3" y="148.2" transform="rotate(-90 80.3 148.2)">1</text>
<text x="81.8" y="148.2" transform="rotate(-90 81.8 148.2)">2</text>
<text x="52.9" y="152.4" transform="rotate(-90 52.9 152.4)">3</text>
<text x="54.4" y="152.4" transform="rotate(-90 54.4 152.4)">4</text>
<text x="62" y="152.4" transform="rotate(-90 62 152.4)">3</text>
<text x="63.5" y="152.4" transform="rotate(-90 63.5 152.4)">4</text>
<text x="71.2" y="152.4" transform="rotate(-90 71.2 152.4)">3</text>
<text x="72.7" y="152.4" transform="rotate(-90 72.7 152.4)">4</text>
<text x="80.3" y="152.4" transform="rotate(-90 80.3 152.4)">3</text>
<text x="81.8" y="152.4" transform="rotate(-90 81.8 152.4)">4</text>
<text x="52.9" y="184.4" transform="rotate(-90 52.9 184.4)">3</text>
<text x="52.9" y="180.2" transform="rotate(-90 52.9 180.2)">1</text>
<text x="54.4" y="184.4" transform="rotate(-90 54.4 184.4)">4</text>
<text x="54.4" y="180.2" transform="rotate(-90 54.4 180.2)">2</text>
<text x="62" y="184.4" transform="rotate(-90 62 184.4)">3</text>
<text x="62" y="180.2" transform="rotate(-90 62 180.2)">1</text>
<text x="63.5" y="184.4" transform="rotate(-90 63.5 184.4)">4</text>
<text x="63.5" y="180.2" transform="rotate(-90 63.5 180.2)">2</text>
<text x="71.2" y="184.4" transform="rotate(-90 71.2 184.4)">3</text>
<text x="71.2" y="180.2" transform="rotate(-90 71.2 180.2)">1</text>
<text x="72.7" y="184.4" transform="rotate(-90 72.7 184.4)">4</text>
<text x="72.7" y="180.2" transform="rotate(-90 72.7 180.2)">2</text>
<text x="80.3" y="184.4" transform="rotate(-90 80.3 184.4)">3</text>
<text x="80.3" y="180.2" transform="rotate(-90 80.3 180.2)">1</text>
<text x="81.8" y="184.4" transform="rotate(-90 81.8 184.4)">4</text>
<text x="81.8" y="180.2" transform="rotate(-90 81.8 180.2)">2</text>
<text x="139.7" y="193.2" transform="rotate(-90 139.7 193.2)">1</text>
<text x="141.2" y="193.2" transform="rotate(-90 141.2 193.2)">2</text>
<text x="142.8" y="193.2" transform="rotate(-90 142.8 193.2)">3</text>
<text x="144.3" y="193.2" transform="rotate(-90 144.3 193.2)">4</text>
<text x="145.8" y="193.2" transform="rotate(-90 145.8 193.2)">5</text>
<text x="147.3" y="193.2" transform="rotate(-90 147.3 193.2)">6</text>
<text x="71.2" y="233.9" transform="rotate(-90 71.2 233.9)">2</text>
<text x="72.7" y="233.9" transform="rotate(-90 72.7 233.9)">4</text>
<text x="74.2" y="233.9" transform="rotate(-90 74.2 233.9)">6</text>
<text x="75.7" y="233.9" transform="rotate(-90 75.7 233.9)">8</text>
<text x="77.2" y="233.9" transform="rotate(-90 77.2 233.9)">10</text>
<text x="78.8" y="233.9" transform="rotate(-90 78.8 233.9)">12</text>
<text x="139.7" y="233.9" transform="rotate(-90 139.7 233.9)">2</text>
<text x="141.2" y="233.9" transform="rotate(-90 141.2 233.9)">4</text>
<text x="142.8" y="233.9" transform="rotate(-90 142.8 233.9)">6</text>
<text x="144.3" y="233.9" transform="rotate(-90 144.3 233.9)">8</text>
<text x="145.8" y="233.9" transform="rotate(-90 145.8 233.9)">10</text>
<text x="147.3" y="233.9" transform="rotate(-90 147.3 233.9)">12</text>
<text x="71.2" y="240.5" transform="rotate(-90 71.2 240.5)">1</text>
<text x="72.7" y="240.5" transform="rotate(-90 72.7 240.5)">3</text>
<text x="74.2" y="240.5" transform="rotate(-90 74.2 240.5)">5</text>
<text x="75.7" y="240.5" transform="rotate(-90 75.7 240.5)">7</text>
<text x="77.2" y="240.5" transform="rotate(-90 77.2 240.5)">9</text>
<text x="78.8" y="241.1" transform="rotate(-90 78.8 241.1)">11</text>
<text x="139.7" y="240.5" transform="rotate(-90 139.7 240.5)">1</text>
<text x="141.2" y="240.5" transform="rotate(-90 141.2 240.5)">3</text>
<text x="142.8" y="240.5" transform="rotate(-90 142.8 240.5)">5</text>
<text x="144.3" y="240.5" transform="rotate(-90 144.3 240.5)">7</text>
<text x="145.8" y="240.5" transform="rotate(-90 145.8 240.5)">9</text>
<text x="147.3" y="241.1" transform="rotate(-90 147.3 241.1)">11</text>
</g>
</svg>
